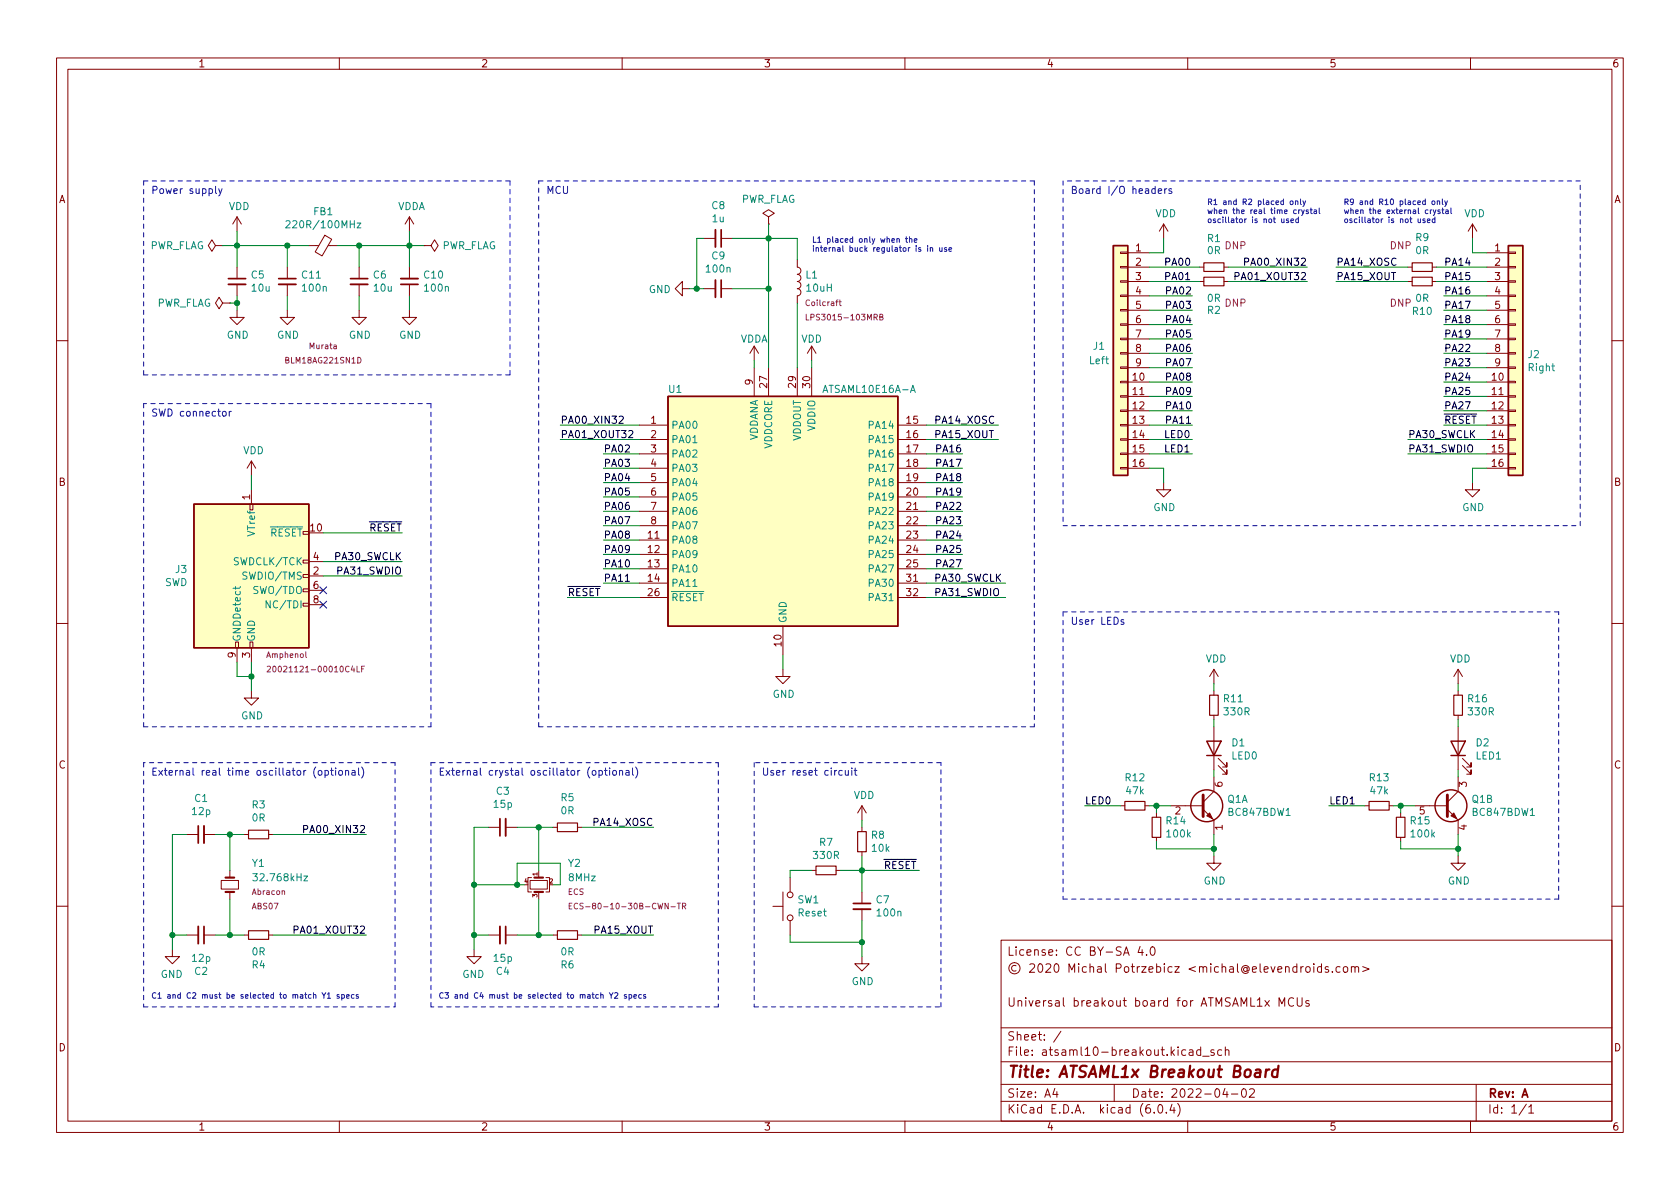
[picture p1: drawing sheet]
<svg xmlns="http://www.w3.org/2000/svg" width="297mm" height="210mm" viewBox="0 0 297 210" stroke-linecap="round" stroke-linejoin="round" font-family="sans-serif">
<g fill="none" stroke="#840000" stroke-width=".18">
<path d="M10 10.2h277v190.1h-277zM12 12.2h273v186.1h-273zM60 10.2v2M110 10.2v2M160 10.2v2M210 10.2v2M260 10.2v2M41.9 38.3l-.8 1.3M41.9 38.3v2.6M41.9 38.3l.8 1.3M72.4 38.3v2.6M72.4 38.3l-.8 1.3"/>
<path d="M72.4 38.3l.8 1.3M135.9 38.3l1-.6-1-.6-1 .6 1 .6v1.3M135.9 39.6h.1M205.7 39.6l-.7 1.3M205.7 39.6v2.6M205.7 39.6l.8 1.3M260.3 39.6l-.7 1.3M260.3 39.6v2.6M260.3 39.6l.8 1.3M38.1 43.4l-.6-1-.7 1 .7 1 .6-1h1.3M39.4 53.6l-.7-1-.6 1 .6 1 .7-1h1.2M39.4 43.4h.1"/>
<path d="M40.6 53.6h.1M41.9 54.9v1.2h1.3l-1.3 1.3-1.3-1.3h1.3M41.9 47.2v2.1M41.9 50.3v2M50.8 54.9v1.2h1.3l-1.3 1.3-1.3-1.3h1.3M50.8 47.2v2.1M50.8 50.3v2M54.6 43.4h1.8M57.4 41.6l1.2 .7-1.7 3-1.2-.8zM58 43.4h1.7M63.5 54.9v1.2h1.3l-1.3 1.3-1.3-1.3h1.3M63.5 47.2v2.1"/>
<path d="M63.5 50.3v2M72.4 54.9v1.2h1.3l-1.3 1.3-1.3-1.3h1.3M72.4 47.2v2.1M72.4 50.3v2M74.9 43.4h1.3l.6-1 .7 1-.7 1-.6-1M74.9 43.4h.1M120.6 51v-1.2l-1.2 1.2 1.2 1.3v-1.3h1.3M124.5 42.2h2M124.5 51h2M127.5 42.2h2M127.5 51h2M141 46v1.2a.64 .64 0 0 1 .6 .7 .64 .64 0 0 1-.6 .6 .64 .64 0 0 1 .6 .6 .64 .64 0 0 1-.6 .7 .64 .64 0 0 1 .6 .6 .64 .64 0 0 1-.6 .6 .64 .64 0 0 1 .6 .7 .64 .64 0 0 1-.6 .6v1.3"/>
<path d="M198.1 59.8h1.3v.3h-1.3zM198.1 57.3h1.3v.2h-1.3zM198.1 54.7h1.3v.3h-1.3zM198.1 52.2h1.3v.2h-1.3zM198.1 49.7h1.3v.2h-1.3zM198.1 47.1h1.3v.3h-1.3zM198.1 44.6h1.3v.2h-1.3zM199.4 47.2h3.8M199.4 49.8h3.8M199.4 44.7h3.8M199.4 52.3h3.8M199.4 54.9h3.8"/>
<path d="M199.4 57.4h3.8M199.4 59.9h3.8M212.1 47.2h.8M212.1 49.8h.8M216.4 47.2h.8M216.4 49.8h.8M248.9 47.2h.8M248.9 49.8h.8M253.2 47.2h.8M253.2 49.8h.8M262.9 47.2h3.8M262.9 49.8h3.8"/>
<path d="M262.9 44.7h3.8M262.9 52.3h3.8M262.9 54.9h3.8M262.9 57.4h3.8M262.9 59.9h3.8M266.7 59.8h1.3v.3h-1.3zM266.7 57.3h1.3v.2h-1.3zM266.7 54.7h1.3v.3h-1.3zM266.7 52.2h1.3v.2h-1.3zM266.7 49.7h1.3v.2h-1.3zM266.7 47.1h1.3v.3h-1.3zM266.7 44.6h1.3v.2h-1.3z"/>
<path d="M10 60.2h2M113 75.2h5.1M113 77.7h5.1M133.3 61.2l-.7 1.3M133.3 61.2v2.5M133.3 65v5.1M133.3 61.2l.8 1.3M135.9 65v5.1M141 65v5.1M143.5 61.2v2.5M143.5 65v5.1M143.5 61.2l-.8 1.3"/>
<path d="M143.5 61.2l.8 1.3M158.7 75.2h5.1M158.7 77.7h5.1M198.1 77.6h1.3v.2h-1.3zM198.1 75.1h1.3v.2h-1.3zM198.1 72.5h1.3v.3h-1.3zM198.1 70h1.3v.2h-1.3zM198.1 67.4h1.3v.3h-1.3zM198.1 64.9h1.3v.2h-1.3zM198.1 62.4h1.3v.2h-1.3zM199.4 75.2h3.8M199.4 77.7h3.8"/>
<path d="M199.4 67.6h3.8M199.4 70.1h3.8M199.4 72.6h3.8M199.4 62.5h3.8M199.4 65h3.8M262.9 75.2h3.8M262.9 77.7h3.8M262.9 67.6h3.8M262.9 70.1h3.8M262.9 72.6h3.8M262.9 62.5h3.8M262.9 65h3.8"/>
<path d="M266.7 77.6h1.3v.2h-1.3zM266.7 75.1h1.3v.2h-1.3zM266.7 72.5h1.3v.3h-1.3zM266.7 70h1.3v.2h-1.3zM266.7 67.4h1.3v.3h-1.3zM266.7 64.9h1.3v.2h-1.3zM266.7 62.4h1.3v.2h-1.3zM285 60.2h2M44.2 89.1h.5v1.1h-.5zM44.4 81.5v2.6M44.4 86.6v2.5M44.4 81.5l-.7 1.3"/>
<path d="M44.4 81.5l.8 1.3M53.6 99.1h1v.5h-1zM54.6 99.3h2.5M113 95.5h5.1M113 98h5.1M113 80.3h5.1M113 82.8h5.1M113 85.3h5.1M113 87.9h5.1M113 90.4h5.1M113 93h5.1M158.7 95.5h5.1"/>
<path d="M158.7 98h5.1M158.7 80.3h5.1M158.7 82.8h5.1M158.7 85.3h5.1M158.7 87.9h5.1M158.7 90.4h5.1M158.7 93h5.1M198.1 82.7h1.3v.2h-1.3zM198.1 80.1h1.3v.3h-1.3zM199.4 80.3h3.8M199.4 82.8h3.8M205.7 85.3v1.3h1.3l-1.3 1.3-1.2-1.3h1.2"/>
<path d="M260.3 85.3v1.3h1.3l-1.3 1.3-1.2-1.3h1.2M262.9 80.3h3.8M262.9 82.8h3.8M266.7 82.7h1.3v.2h-1.3zM266.7 80.1h1.3v.3h-1.3zM10 110.2h2M41.7 113.5h.5v1h-.5zM41.9 114.5v2.6M44.2 113.5h.5v1h-.5zM44.4 114.5v2.6M53.6 104.1h1v.5h-1zM53.6 101.6h1v.5h-1z"/>
<path d="M53.6 106.7h1v.5h-1zM54.6 101.8h2.5M54.6 104.4h2.5M54.6 106.9h2.5M113 100.6h5.1M113 103.1h5.1M113 105.7h5.1M138.4 118.4v1.2h1.3l-1.3 1.3-1.2-1.3h1.2M138.4 110.7v5.1M158.7 100.6h5.1M158.7 103.1h5.1M158.7 105.7h5.1"/>
<path d="M214.6 118.4v2.5M214.6 118.4l-.7 1.2M214.6 118.4l.8 1.2M257.8 118.4l-.8 1.2M257.8 118.4v2.5M257.8 118.4l.8 1.2M285 110.2h2M44.4 122.2v1.2h1.3l-1.3 1.3-1.2-1.3h1.2M214.6 137.4v2.5l-1.9 2M214.6 122.2v.7M214.6 126.5v.7M214.6 128.5v7.6"/>
<path d="M215.4 135.4l1.5 1.5v-.8v.8h-.7M215.4 134.1l1.5 1.5v-.7v.7h-.7M257.8 122.2v.7M257.8 126.5v.7M257.8 128.5v7.6M257.8 137.4v2.5l-1.9 2M258.6 135.4l1.5 1.5v-.8v.8h-.8M258.6 134.1l1.5 1.5v-.7v.7h-.8M33 147.6h2.1M36.1 147.6h2M39.1 155.7h3.1v1.5h-3.1zM40.6 153.9v1.3"/>
<path d="M40.6 157.7v1.3M43.2 147.6h.7M47.5 147.6h.8M86.4 146.3h2M89.4 146.3h2M93.7 155.7h3.1v1.5h-3.1zM94 155.2h-.7v2.5h.7M95.2 153.9v1.3M95.2 157.7v1.3M96.5 155.2h.7v2.5h-.7M97.8 146.3h.8M102.1 146.3h.8"/>
<path d="M138.4 157.7v5.1M139.7 155.2v2.5M143.5 153.9h.8M147.8 153.9h.8M152.4 142.5l-.8 1.3M152.4 142.5v2.5M152.4 146.3v.8M152.4 150.6v.8M152.4 157.7v2.1M152.4 142.5l.8 1.3M198.1 142.5h.8M202.4 142.5h.8"/>
<path d="M204.5 143.8v.7M204.5 148.1v.7M207 142.5h5.7M212.7 143.1l1.9 1.9v2.6M214.6 151.4v1.2h1.3l-1.3 1.3-1.2-1.3h1.2M241.3 142.5h.8M245.6 142.5h.8M247.6 143.8v.7M247.6 148.1v.7M250.2 142.5h5.7M255.9 143.1l1.9 1.9v2.6M257.8 151.4v1.2h1.3l-1.3 1.3-1.3-1.3h1.3"/>
<path d="M10 160.2h2M30.5 167.9v1.3h-1.3l1.3 1.2 1.2-1.2h-1.2M33 165.3h2.1M36.1 165.3h2M43.2 165.3h.7M47.5 165.3h.8M83.8 167.9v1.3h-1.3l1.3 1.2 1.3-1.2h-1.3M86.4 165.3h2M89.4 165.3h2M97.8 165.3h.8M102.1 165.3h.8M136.7 160.3h1.7"/>
<path d="M139.7 162.8v2.5M152.4 169.2v1.2h1.3l-1.3 1.3-1.3-1.3h1.3M152.4 160.8v2M177 166.3h108v32h-108zM179.6 170.8a.52 .52 0 0 0-.8 .4 .52 .52 0 0 0 .8 .4M182.1 170.6l.5-.2 .3 .2v.3l-.9 1h.9M183.6 170.6l.3-.2a.81 .81 0 0 1 .5 .7 .81 .81 0 0 1-.3 .8h-.1a.81 .81 0 0 1-.4-1.3zM184.9 170.6l.6-.2 .2 .2 .1 .3-.9 1h.9M186.5 170.6l.2-.2a.81 .81 0 0 1 .6 .7 .81 .81 0 0 1-.3 .8h-.1a.81 .81 0 0 1-.4-1.3zM189 171.9v-1.5l.5 1.1 .5-1.1v1.5M190.7 170.4v.2M190.7 170.9v1"/>
<path d="M192.1 171l-.5-.1-.2 .3v.4l.1 .3h.6M192.7 171.1l.2-.2 .4 .1 .1 .9M192.7 170.4v1.5M194.1 171h.5l.1 .9M194.7 171.3l-.5 .1a.29 .29 0 0 0-.2 .2 .29 .29 0 0 0 .2 .3h.5M195.4 170.4v1.3l.2 .2M197.4 171.2l.7-.1 .1-.2-.1-.3-.2-.2h-.5v1.5M198.9 171l.4-.1 .3 .3v.4l-.3 .3h-.4l-.1-.3v-.4zM200 170.9h.6M200.2 170.4v1.3l.4 .2M201.1 170.9v1M201.5 170.9l-.3 .1-.1 .2"/>
<path d="M201.6 167.4l-.4 1h.9M201.9 170.9h.7l-.7 1h.7M201.9 167.9v1M202.7 168.8v.1M203.1 171.4l.8-.1-.1-.3-.4-.1-.3 .2 .1 .8h.6M203.5 167.6l.2-.2a.81 .81 0 0 1 .6 .7 .81 .81 0 0 1-.3 .8h-.1a.81 .81 0 0 1-.4-1.3zM204.5 171l.4-.1 .3 .3v.4l-.1 .3h-.6M204.5 170.4v1.5M205.9 170.4v.2M205.9 170.9v1M207.2 171l-.4-.1-.3 .3v.4l.1 .3h.6M207.7 170.9h.8l-.8 1h.8"/>
<path d="M211.4 170.9l-1.2 .5 1.2 .4M212.1 171.1l.2-.2 .3 .1 .1 .9M212.1 170.9v1M212.7 171.1l.2-.2 .4 .1 .1 .9M214.1 170.4v.2M214.1 170.9v1M215.4 171l-.4-.1-.3 .3v.4l.2 .3h.5M216.1 171.1l.2-.2 .3 .1 .1 .9M216.1 170.4v1.5M217.4 171h.6l.1 .9M218.1 171.3l-.5 .1a.29 .29 0 0 0-.2 .2 .29 .29 0 0 0 .2 .3h.5M218.8 170.4v1.3l.2 .2"/>
<path d="M220.5 171.2a.36 .36 0 0 0-.5 0 .36 .36 0 0 0 0 .5 .36 .36 0 0 0 .5-.1M220.5 171.1v.5l.1 .1a.63 .63 0 0 0-.1-1 .63 .63 0 0 0-.9 .4 .7 .7 0 0 0 .2 .9 .7 .7 0 0 0 .9-.1M221.4 171.4l.7-.1v-.3l-.5-.1-.2 .2 .1 .8h.6M222.8 170.4v1.3l.2 .2M223.5 171.4l.7-.1-.1-.3-.4-.1-.2 .2 .1 .8h.5M223.6 176.9l.8 1M224.4 176.9l-.8 1M224.7 170.9l.4 1 .3-1M225.9 171.4l.7-.1v-.3l-.5-.1-.2 .2 .1 .8h.6M226.1 177.9v-1.5l.5 1.1 .5-1.1v1.5M227.3 171.1l.2-.2 .4 .1v.9M227.3 170.9v1"/>
<path d="M228.7 176.6a.6 .6 0 0 0-.7 0 .6 .6 0 0 0-.2 .7 .56 .56 0 0 0 .3 .6 .56 .56 0 0 0 .6-.1M229.3 171l-.4-.1-.3 .3v.4l.1 .3h.6M229.3 170.4v1.5M229.4 176.4v1.2l.2 .3h.5l.1-.3v-1.2M230 170.9v1M230.4 170.9l-.3 .1-.1 .2M231 171l.4-.1 .2 .3v.4l-.2 .3h-.4l-.1-.3v-.4zM231.4 177l-.3-.1-.2 .2v.3l.5 .1v.4h-.5M232.3 170.4v.2M232.3 170.9v1M233.6 171l-.4-.1-.3 .3v.4l.2 .3h.5M233.6 170.4v1.5"/>
<path d="M234.9 171l-.4-.1-.2 .2 .1 .3 .5 .1v.4h-.6M235.6 171.8v.1M236.9 171l-.4-.1-.3 .3v.4l.2 .3h.5M237.6 171l.4-.1 .3 .3v.4l-.3 .3h-.4l-.1-.3v-.4zM238.9 171.1l.2-.2 .4 .1 .1 .9M238.9 170.9v1M239.6 171.1l.2-.2 .3 .1 .1 .9M240.9 170.9l1.2 .5-1.2 .4M285 160.2h2M60 198.3v2M110 198.3v2M160 198.3v2"/>
<path d="M177 194.8h108M177 191.8h108M177 187.8h108M177 181.8h108M186.5 192.5l-.4 1h1M186.9 193v1M187.6 182.4l-1.3 1.9M197 191.8v3M204.1 196.7v.1M204.9 195.4l.2-.1a.81 .81 0 0 1 .6 .7 .81 .81 0 0 1-.3 .8h-.2a.81 .81 0 0 1-.6-.6 .81 .81 0 0 1 .3-.8zM206.2 196.7v.1M207.2 195.3l-.3 1h.9"/>
<path d="M207.6 195.8v1M208.2 195.1a1.72 1.72 0 0 1 0 2.3M210 198.3v2M210.3 185.7h.6v.9M210.9 186l-.5 .1a.29 .29 0 0 0-.2 .2 .29 .29 0 0 0 .2 .3h.5M212.3 185.7l-.4-.1-.3 .3v.4l.1 .3h.6M212.3 185.1v1.5M212.6 186.8h1.2M214.6 185.7l-.3-.1-.2 .2v.3l.5 .1v.4h-.5M216 185.7l-.4-.1-.3 .3v.4l.1 .3h.6M216.6 192.5l-.4 1h.9M216.6 185.8l.3-.2 .3 .1 .1 .9"/>
<path d="M216.6 185.1v1.5M216.9 193v1M217.7 193.5h1.2M219.7 192.6l.2-.1a.81 .81 0 0 1 .5 .7 .81 .81 0 0 1-.3 .8h-.1a.81 .81 0 0 1-.6-.6 .81 .81 0 0 1 .3-.8zM220.9 192.7l.6-.2 .2 .2 .1 .3-.9 1h.9M260 198.3v2M261 191.8v6.5M269.9 195.3l-1.3 1.9M270.3 195.8l.4-.5v1.5M270.3 196.8h.9"/>
<circle cx="139.7" cy="158.2" r=".51"/>
<circle cx="139.7" cy="162.3" r=".51"/>
<circle cx="179.4" cy="171.2" r="1"/>
</g>
<path d="M223.9 189.1l-.2 1.4M224.4 189.1l-.4 .1-.2 .3M226 189.2a.66 .66 0 0 0-1 .3l-.1 .6 .1 .3 .2 .1 .6-.1M226 188.5l-.2 2" fill="none" stroke="#840000" stroke-width=".4"/>
<g fill="none" stroke="#008484" stroke-width=".18">
<path d="M50.6 39.1l.4-.1 .3 .4-.8 .9h.8M63.1 39.4h.7l-.7 .9h.7M122.5 78.3h.7M161 69.4l.4-1.3 .4 1.3M161.1 69h.6M41.6 103.7v.5M42.5 103.7l-.2 .3h-1.1M47.8 106.2v1.3l-.8-1.3v1.3M122.5 103.7h.7M44.7 154.5h.8l-.4 .5 .3 .1v.5l-.1 .2-.6-.2M53.7 154.9h.7l-.7 .9h.7M227.4 144.2h.7"/>
<path d="M270.6 144.2h.7"/>
</g>
<g fill="none" stroke="#840084" stroke-width=".18">
<path d="M142.5 55.6v1h.5M148.4 53.4h.3M148.5 53v.9l.2 .1M155.6 56.1l.4-.1v-.3l-.4-.1v1h.3l.2-.4-.2-.1M63.2 63.2a.51 .51 0 0 1 .6 .5 .51 .51 0 0 1-.6 .5zM47.2 117.9l.4-.1 .2 .3-.6 .7h.6M48.3 117.9l.2-.1a.54 .54 0 0 1 .3 .5 .54 .54 0 0 1-.3 .5l-.3-.4zM54.1 115.3v.8l.1 .2M63.1 117.8v1h.5M63.9 118.3h.4M64.4 117.8h-.5v1M101.1 159.7h-.5v1h.5"/>
<path d="M102.1 159.8a.45 .45 0 0 0-.6 .4 .45 .45 0 0 0 .6 .4M119.7 159.7h.6M120 159.7v1M100.6 160.2h.4M120.7 160.2h.4l.1-.4-.5-.1v1M120.9 160.2l.3 .5"/>
</g>
<g fill="none" stroke="#840000" stroke-width=".2">
<path d="M212.9 46.5h3.5v1.5h-3.5zM212.9 49h3.5v1.5h-3.5zM249.7 46.5h3.5v1.5h-3.5zM249.7 49h3.5v1.5h-3.5zM213.9 122.9h1.5v3.6h-1.5zM257 122.9h1.6v3.6h-1.6zM43.9 146.8h3.6v1.5h-3.6zM98.6 145.5h3.5v1.6h-3.5zM144.3 153.2h3.5v1.5h-3.5zM151.6 147.1h1.6v3.5h-1.6zM198.9 141.7h3.5v1.6h-3.5zM203.7 144.5h1.5v3.6h-1.5z"/>
<path d="M242.1 141.7h3.5v1.6h-3.5zM246.9 144.5h1.5v3.6h-1.5zM43.9 164.6h3.6v1.5h-3.6zM98.6 164.6h3.5v1.5h-3.5z"/>
</g>
<path d="M212.7 140.6v3.8M255.9 140.6v3.8" fill="none" stroke="#840000" stroke-width=".51"/>
<g fill="#840000" stroke="#840000" stroke-width=".18">
<path d="M213.9 143.8l.5 1-1-.5z"/>
<path d="M256.5 144.3l.5-.5 .6 1z"/>
</g>
<g fill="none" stroke="#840000" stroke-width=".25">
<path d="M196.8 43.4h2.6v40.7h-2.6zM266.7 43.4h2.5v40.7h-2.5zM118.1 70.1h40.6v40.6h-40.6zM34.3 89.1h20.3v25.4h-20.3zM213.4 131.1h2.5l-1.3 2.5zM213.4 133.6h2.5M256.5 131.1h2.6l-1.3 2.5zM256.5 133.6h2.6"/>
<circle cx="213.4" cy="142.5" r="2.82"/>
<circle cx="256.5" cy="142.5" r="2.82"/>
</g>
<path d="M40.4 50.3h3M49.3 50.3h3M62 50.3h3M70.9 49.3h3M126.5 40.6v3.1M126.5 49.5v3.1M36.1 146v3.1M89.4 144.8v3M35.1 163.8v3.1M88.4 163.8v3.1M150.9 160.8h3" fill="none" stroke="#840000" stroke-width=".33"/>
<path d="M40.4 49.3h3M49.3 49.3h3M62 49.3h3M70.9 50.3h3M127.5 40.6v3.1M127.5 49.5v3.1M35.1 146v3.1M88.4 144.8v3M150.9 159.8h3M36.1 163.8v3.1M89.4 163.8v3.1" fill="none" stroke="#840000" stroke-width=".3"/>
<path d="M39.9 155.2h1.5M39.9 157.7h1.5M94.5 155.2h1.5M94.5 157.7h1.5" fill="none" stroke="#840000" stroke-width=".38"/>
<g fill="#ffffc2" stroke="#ffffc2" stroke-width=".18">
<path d="M34.3 89.1h20.3v25.4h-20.3z"/>
<path d="M118.1 70.1h40.6v40.6h-40.6z"/>
<path d="M266.7 43.4h2.5v40.7h-2.5z"/>
<path d="M196.8 43.4h2.6v40.7h-2.6z"/>
</g>
<path d="M209.6 49.5h.8M218.4 48.9l.6-.1 .1-.2-.1-.3-.6-.1v1.3M220.1 46.3h.6l.1-.2-.1-.3-.6-.2v1.3M109.5 73.7l.5-.1 .2 .4-.8 .9h.8M111.2 76.2l.5-.1 .2 .4-.8 .9h.8M110.6 102.8h.7M53.7 146.6h.6l.1-.2v-.3l-.7-.1v1.2M52 164.4h.6l.1-.2v-.3l-.7-.1v1.2" fill="none" stroke="#000" stroke-width=".18"/>
<g fill="none" stroke="#0000c2" stroke-width=".18">
<path d="M38.1 32.9v1.1l.2 .2M38.7 33.4l.3 .8M39.3 33.4l-.5 1.1-.1 .1M204.2 33.4h-.3l-.3 .2 .2 .6h.4M204.2 32.9v1.3M204.8 33.8l.6-.1-.1-.3h-.3l-.2 .2v.6h.5M205.9 33.4v.8M206.3 33.4l-.4 .2M207.1 33.4h-.3l-.1 .2v.1l.4 .2v.3h-.4M226.6 38.7v.6h.4M227 38.7v.7M227.8 38.8l-.2-.1-.2 .1 .1 .2 .3 .1v.2h-.4"/>
<path d="M228.2 35.6l.1-.1 .3 .1-.1 .5h-.3zM228.2 39l.5-.1v-.1l-.3-.1-.2 .1 .1 .5h.4M229 35.6h.4l.1 .6M229 35.5v.7M229.6 38.8l-.3-.1-.2 .2 .1 .4h.4M229.6 38.4v1M229.6 37.1v.7M229.9 37.1l-.3 .2M229.9 35.2v.8l.2 .2M230.1 37.1l.3 .7M230.4 35.5l.2 .7M230.6 37.1l-.5 1"/>
<path d="M230.8 35.5l-.4 1M231.3 37.2l-.2-.1-.2 .2 .1 .1 .3 .1v.2h-.4M231.6 37.1h.4M231.8 36.8v.8l.2 .2M232.4 37.2h.3l.1 .6M232.8 37.3l-.5 .2 .1 .3 .4-.1M233.2 36.8v.8l.2 .2M250.7 38.7l.1 .6h.4M251.2 38.7v.7M252 38.8l-.3-.1-.1 .1v.2l.4 .1v.2h-.4M252.4 39l.4-.1v-.1l-.3-.1-.1 .1v.5h.4M253.2 37.1l-.3 .2"/>
<path d="M253.2 35.6l.2-.1 .3 .1-.1 .5h-.4zM253.4 37.1l.3 .7M253.7 38.8l-.3-.1-.2 .2 .1 .4h.4M253.7 38.4v1M253.9 37.1l-.5 1M254.1 35.6h.4v.6M254.1 35.5v.7M254.6 37.2l-.2-.1-.2 .2 .1 .1 .3 .1v.2h-.4M254.9 37.1h.4M255 35.2v.8l.2 .2M255.1 36.8v.8l.2 .2M255.4 35.5l.3 .7"/>
<path d="M255.6 37.2h.4l.1 .6M255.9 35.5l-.5 1M256.1 37.3l-.5 .2 .1 .3 .4-.1M256.5 36.8v.8l.2 .2M158.6 42.3l.4-.1v.7M160.1 42.2h.4M160.2 41.9v.8l.3 .2M160.8 42.3l.4-.1v.7M160.8 41.9v1M161.7 42.5l.4-.1v-.2h-.3l-.1 .1v.5h.4M164 43.5v.1M164 43.8v.6"/>
<path d="M164.5 43.9l.4-.1v.6M164.5 43.8v.6M166.1 43.8l.1 .6h.4M166.6 43.8v.6M167.4 43.8h-.3l-.1 .1v.2l.4 .1v.2h-.4M167.8 44.1l.5-.1-.1-.2h-.3l-.1 .1v.5h.4M39.4 72.8l.3-.1 .3 .3v.3l-.3 .3-.3-.1-.1-.2zM40.5 72.7v.9M40.9 72.7l-.4 .3M198.7 109.6h-.3l-.2 .2 .1 .1 .4 .2v.3h-.5M56.4 136.3l.3-.1 .2 .3v.3l-.2 .3-.3-.1-.1-.2zM57.5 136.3l.3-.1 .3 .3-.1 .5h-.5"/>
<path d="M57.5 136.2v1.3M58.4 136.2h.5M58.6 135.8v1.1l.3 .2M59.3 135.8v.1M59.3 136.2v.9M60 136.3l.3-.1 .3 .3v.3l-.3 .3-.3-.1-.1-.2zM61.1 136.4l.2-.2 .3 .1v.8M61.1 136.2v.9M62.2 136.3h.5l.1 .8M62.8 136.5l-.4 .1-.2 .2 .2 .3 .4-.1M63.4 135.8v1.1l.2 .2M63.9 135.6a1.46 1.46 0 0 1 0 2"/>
<path d="M105.9 136.3l.4-.1 .2 .3-.1 .5h-.5M105.9 136.2v1.3M106.9 136.2h.5M107.1 135.8v1.1l.3 .2M107.8 135.8v.1M107.8 136.2v.9M108.4 136.3l.4-.1 .2 .3v.3l-.2 .3-.4-.1-.1-.2zM109.5 136.4l.2-.2 .3 .1 .1 .8M109.5 136.2v.9M110.7 136.3h.5v.8M111.2 136.5l-.4 .1-.2 .2 .2 .3 .4-.1M111.8 135.8v1.1l.2 .2"/>
<path d="M112.4 135.6a1.46 1.46 0 0 1 0 2M148.9 136.3l-.4-.1-.2 .3 .1 .5h.5M149.5 136.2v.8l.3 .1 .2-.1M150 136.2v.9M150.6 135.8v.1M150.6 136.2v.9M151 136.2h.5M151.2 135.8v1.1l.3 .2M56.9 175.5l.4 .6 .3-.6M57.3 176.1v.4M57.9 175.8l.3-.3v1M57.9 176.5h.5"/>
<path d="M60 175.9h-.3l-.1 .1v.2h.4v.3h-.4M60.4 175.9h.3l.2 .2-.1 .4h-.4M60.4 175.9v1M61.3 176.2l.4-.1v-.2h-.3l-.1 .1v.5h.4M62.6 175.9h-.3l-.2 .2 .1 .4h.4M63.4 175.9h-.3l-.1 .1v.2h.4v.3h-.4M107.7 175.5l.4 .6 .3-.6M108.1 176.1v.4M108.7 175.6l.4-.1 .1 .3-.6 .7h.6M110.8 175.9h-.3l-.1 .1v.2h.4v.3h-.4M111.2 175.9h.3l.2 .2-.1 .4h-.4M111.2 175.9v1"/>
<path d="M112.1 176.2l.4-.1v-.2h-.3l-.1 .1v.5h.4M113.4 175.9h-.3l-.2 .2 .1 .4h.4M114.2 175.9h-.3l-.1 .1v.2h.4v.3h-.4"/>
</g>
<g fill="none" stroke="#0000c2" stroke-width=".18" stroke-dasharray=".8 .8">
<path d="M25.4 32v34.3M90.2 32h-64.8M95.2 32h87.7M182.9 32v96.5M188 32v61M279.4 32h-91.4M25.4 66.3h64.8M25.4 71.4v57.1M76.2 71.4h-50.8M90.2 66.3v-34.3M188 93h91.4M279.4 93v-61"/>
<path d="M188 108.2v50.8M275.6 108.2h-87.6M25.4 128.5h50.8M25.4 134.9v43.1M69.8 134.9h-44.4M76.2 134.9h50.8M76.2 128.5v-57.1M95.2 128.5v-96.5M127 134.9v43.1M133.3 134.9v43.1M166.4 134.9h-33.1M182.9 128.5h-87.7"/>
<path d="M188 159h87.6M275.6 159v-50.8M25.4 178h44.4M69.8 178v-43.1M76.2 178v-43.1M127 178h-50.8M133.3 178h33.1M166.4 178v-43.1"/>
</g>
<g fill="none" stroke="#008400" stroke-width=".18">
<path d="M135.9 39.6v25.4M39.4 43.4h15.2M40.6 53.6h1.3M41.9 40.9v6.3M41.9 52.3v2.6M50.8 43.4v3.8M50.8 52.3v2.6M59.7 43.4h15.2M63.5 43.4v3.8M63.5 52.3v2.6M72.4 40.9v6.3M72.4 52.3v2.6"/>
<path d="M121.9 51h2.6M124.5 42.2h-1.3v8.8M129.5 51h6.4M129.5 42.2h11.5v3.8M141 53.6v11.4M203.2 59.9h7.6M203.2 57.4h7.6M203.2 49.8h8.9M203.2 47.2h8.9M203.2 54.9h7.6M203.2 52.3h7.6M205.7 42.2v2.5h-2.5"/>
<path d="M217.2 49.8h13.9M217.2 47.2h13.9M236.2 49.8h12.7M236.2 47.2h12.7M254 49.8h8.9M254 47.2h8.9M255.3 59.9h7.6M255.3 57.4h7.6M255.3 54.9h7.6M255.3 52.3h7.6M260.3 42.2v2.5h2.6M99.1 75.2h13.9"/>
<path d="M99.1 77.7h13.9M133.3 63.7v1.3M143.5 63.7v1.3M163.8 75.2h12.7M163.8 77.7h12.7M203.2 70.1h7.6M203.2 62.5h7.6M203.2 67.6h7.6M203.2 72.6h7.6M203.2 75.2h7.6M203.2 65h7.6M203.2 77.7h7.6"/>
<path d="M248.9 77.7h14M255.3 70.1h7.6M255.3 62.5h7.6M255.3 67.6h7.6M255.3 72.6h7.6M255.3 75.2h7.6M255.3 65h7.6M44.4 84.1v2.5M57.1 94.2h14M57.1 99.3h14M106.7 82.8h6.3M106.7 80.3h6.3"/>
<path d="M106.7 85.3h6.3M106.7 87.9h6.3M106.7 95.5h6.3M106.7 98h6.3M106.7 90.4h6.3M106.7 93h6.3M163.8 82.8h6.4M163.8 80.3h6.4M163.8 85.3h6.4M163.8 87.9h6.4M163.8 95.5h6.4M163.8 98h6.4"/>
<path d="M163.8 90.4h6.4M163.8 93h6.4M203.2 82.8h2.5v2.5M203.2 80.3h7.6M248.9 80.3h14M262.9 82.8h-2.6v2.5M41.9 117.1v2.5h2.5M44.4 117.1v5.1M57.1 101.8h14M100.3 105.7h12.7M106.7 100.6h6.3M106.7 103.1h6.3"/>
<path d="M138.4 115.8v2.6M163.8 105.7h14M163.8 100.6h6.4M163.8 103.1h14M214.6 120.9v1.3M214.6 127.2v1.3M214.6 136.1v1.3M257.8 120.9v1.3M257.8 127.2v1.3M257.8 136.1v1.3M33 147.6h-2.5v20.3M38.1 147.6h5.1"/>
<path d="M40.6 147.6v6.3M40.6 159v6.3M48.3 147.6h16.5M83.8 156.5h8.9M86.4 146.3h-2.6v21.6M91.4 146.3h6.4M91.4 156.5v-3.9h7.7v3.9h-1.3M95.2 146.3v7.6M95.2 159v6.3M102.9 146.3h12.7M143.5 153.9h-3.8v1.3M148.6 153.9h14"/>
<path d="M152.4 145v1.3M152.4 151.4v6.3M191.8 142.5h6.3M203.2 142.5h3.8M204.5 142.5v1.3M204.5 148.8v1.3h10.1M214.6 147.6v3.8M234.9 142.5h6.4M246.4 142.5h3.8M247.6 142.5v1.3M247.6 148.8v1.3h10.2M257.8 147.6v3.8"/>
<path d="M30.5 165.3h2.5M38.1 165.3h5.1M48.3 165.3h16.5M83.8 165.3h2.6M91.4 165.3h6.4M102.9 165.3h12.7M139.7 165.3v1.3h12.7M152.4 162.8v6.4"/>
</g>
<path d="M56.5 106.3l1.3 1.2M56.5 103.8l1.3 1.2M57.8 106.3l-1.3 1.2M57.8 103.8l-1.3 1.2" fill="none" stroke="#000084" stroke-width=".18"/>
<g fill="#008400" stroke="#008400" stroke-width=".18">
<circle cx="72.4" cy="43.4" r=".46"/>
<circle cx="123.2" cy="51" r=".46"/>
<circle cx="95.2" cy="146.3" r=".46"/>
<circle cx="40.6" cy="147.6" r=".46"/>
<circle cx="83.8" cy="165.3" r=".46"/>
<circle cx="44.4" cy="119.6" r=".46"/>
<circle cx="30.5" cy="165.3" r=".46"/>
<circle cx="40.6" cy="165.3" r=".46"/>
<circle cx="41.9" cy="43.4" r=".46"/>
<circle cx="50.8" cy="43.4" r=".46"/>
<circle cx="63.5" cy="43.4" r=".46"/>
<circle cx="91.4" cy="156.5" r=".46"/>
<circle cx="95.2" cy="165.3" r=".46"/>
<circle cx="83.8" cy="156.5" r=".46"/>
<circle cx="135.9" cy="51" r=".46"/>
<circle cx="135.9" cy="42.2" r=".46"/>
<circle cx="41.9" cy="53.6" r=".46"/>
<circle cx="204.5" cy="142.5" r=".46"/>
<circle cx="214.6" cy="150.1" r=".46"/>
<circle cx="257.8" cy="150.1" r=".46"/>
<circle cx="247.6" cy="142.5" r=".46"/>
<circle cx="152.4" cy="153.9" r=".46"/>
<circle cx="152.4" cy="166.6" r=".46"/>
</g>
<text font-size="2.8" fill="#840000" x="178" y="190.6">Title: ATSAML1x Breakout Board</text>
<g font-size="2.1" fill="#840000">
<text x="178" y="169">License: CC BY-SA 4.0</text>
<text x="178" y="178">Universal breakout board for ATMSAML1x MCUs</text>
<text x="178" y="184">Sheet: /</text>
<text x="178" y="186.7">File: atsaml10-breakout.kicad_sch</text>
<text x="178" y="196.9">KiCad E.D.A. kicad (6.0.4)</text>
<text x="178" y="194.1">Size: A4</text>
<text x="200" y="194.1">Date: 2022-04-02</text>
<text x="263" y="194.1">Rev: A</text>
<text x="263" y="196.9">Id: 1/1</text>
</g>
<g font-size="1.8" fill="#840000">
<text x="35" y="11.9">1</text>
<text x="85" y="11.9">2</text>
<text x="135" y="11.9">3</text>
<text x="185" y="11.9">4</text>
<text x="235" y="11.9">5</text>
<text x="285" y="11.9">6</text>
<text x="10.3" y="35.9">A</text>
<text x="285.3" y="35.9">A</text>
<text x="200.8" y="44.4">1</text>
<text x="200.8" y="47">2</text>
<text x="264.3" y="44.4">1</text>
<text x="264.3" y="47">2</text>
<text x="200.8" y="49.5">3</text>
<text x="200.8" y="52.1">4</text>
<text x="264.3" y="49.5">3</text>
<text x="264.3" y="52.1">4</text>
<text x="200.8" y="54.6">5</text>
<text x="200.8" y="57.1">6</text>
<text x="200.8" y="59.7">7</text>
<text x="264.3" y="54.6">5</text>
<text x="264.3" y="57.1">6</text>
<text x="264.3" y="59.7">7</text>
<text x="200.8" y="62.2">8</text>
<text x="200.8" y="64.8">9</text>
<text x="264.3" y="62.2">8</text>
<text x="264.3" y="64.8">9</text>
<text x="133.1" y="68.1" transform="rotate(-90 133.1 68.1)">9</text>
<text x="135.6" y="68.5" transform="rotate(-90 135.6 68.5)">27</text>
<text x="140.7" y="68.5" transform="rotate(-90 140.7 68.5)">29</text>
<text x="143.3" y="68.5" transform="rotate(-90 143.3 68.5)">30</text>
<text x="200.3" y="67.3">10</text>
<text x="200.3" y="69.8">11</text>
<text x="263.8" y="67.3">10</text>
<text x="263.8" y="69.8">11</text>
<text x="115.1" y="74.9">1</text>
<text x="115.1" y="77.5">2</text>
<text x="160.3" y="74.9">15</text>
<text x="160.3" y="77.5">16</text>
<text x="200.3" y="72.4">12</text>
<text x="200.3" y="74.9">13</text>
<text x="200.3" y="77.5">14</text>
<text x="263.8" y="72.4">12</text>
<text x="263.8" y="77.5">14</text>
<text x="115.1" y="80">3</text>
<text x="115.1" y="82.5">4</text>
<text x="160.3" y="80">17</text>
<text x="160.3" y="82.5">18</text>
<text x="200.3" y="80">15</text>
<text x="200.3" y="82.5">16</text>
<text x="263.8" y="80">15</text>
<text x="263.8" y="82.5">16</text>
<text x="10.3" y="85.9">B</text>
<text x="44.2" y="88.4" transform="rotate(-90 44.2 88.4)">1</text>
<text x="115.1" y="85.1">5</text>
<text x="115.1" y="87.6">6</text>
<text x="160.3" y="85.1">19</text>
<text x="160.3" y="87.6">20</text>
<text x="285.3" y="85.9">B</text>
<text x="54.9" y="94">10</text>
<text x="114.6" y="95.2">11</text>
<text x="115.1" y="90.2">7</text>
<text x="115.1" y="92.7">8</text>
<text x="160.3" y="90.2">21</text>
<text x="160.3" y="92.7">22</text>
<text x="160.3" y="95.2">23</text>
<text x="55.4" y="101.6">2</text>
<text x="55.4" y="99.1">4</text>
<text x="114.6" y="97.8">12</text>
<text x="114.6" y="100.3">13</text>
<text x="160.3" y="97.8">24</text>
<text x="160.3" y="100.3">25</text>
<text x="55.4" y="104.1">6</text>
<text x="55.4" y="106.7">8</text>
<text x="114.6" y="102.9">14</text>
<text x="114.6" y="105.4">26</text>
<text x="160.3" y="102.9">31</text>
<text x="160.3" y="105.4">32</text>
<text x="41.7" y="116.3" transform="rotate(-90 41.7 116.3)">9</text>
<text x="44.2" y="116.3" transform="rotate(-90 44.2 116.3)">3</text>
<text x="138.2" y="114.3" transform="rotate(-90 138.2 114.3)">10</text>
<text x="10.3" y="135.9">C</text>
<text x="285.3" y="135.9">C</text>
<text x="216.2" y="139.2" transform="rotate(-90 216.2 139.2)">6</text>
<text x="259.3" y="139.2" transform="rotate(-90 259.3 139.2)">3</text>
<text x="207.8" y="144">2</text>
<text x="216.2" y="146.8" transform="rotate(-90 216.2 146.8)">1</text>
<text x="251" y="144">5</text>
<text x="259.3" y="146.8" transform="rotate(-90 259.3 146.8)">4</text>
<text x="10.3" y="185.9">D</text>
<text x="285.3" y="185.9">D</text>
<text x="35" y="199.9">1</text>
<text x="85" y="199.9">2</text>
<text x="135" y="199.9">3</text>
<text x="185" y="199.9">4</text>
<text x="235" y="199.9">5</text>
<text x="285" y="199.9">6</text>
</g>
<g font-size="1.8" fill="#0000c2">
<text x="26.7" y="34.3">Power supply</text>
<text x="96.5" y="34.3">MCU</text>
<text x="189.2" y="34.3">Board I/O headers</text>
<text x="26.7" y="73.6">SWD connector</text>
<text x="189.2" y="110.5">User LEDs</text>
<text x="26.7" y="137.1">External real time oscillator (optional)</text>
<text x="77.5" y="137.1">External crystal oscillator (optional)</text>
<text x="134.6" y="137.1">User reset circuit</text>
</g>
<g font-size="1.8" fill="#008484">
<text x="130.9" y="35.9">PWR_FLAG</text>
<text x="40.4" y="37.1">VDD</text>
<text x="51.5" y="40.4">220R/100MHz</text>
<text x="55.5" y="38">FB1</text>
<text x="70.3" y="37.1">VDDA</text>
<text x="125.9" y="37">C8</text>
<text x="126" y="39.3">1u</text>
<text x="204.3" y="38.4">VDD</text>
<text x="258.9" y="38.4">VDD</text>
<text x="26.4" y="44.1">PWR_FLAG</text>
<text x="78" y="44.1">PWR_FLAG</text>
<text x="125.9" y="45.9">C9</text>
<text x="213.5" y="42.8">R1</text>
<text x="213.5" y="44.9">0R</text>
<text x="250.3" y="42.6">R9</text>
<text x="250.3" y="44.9">0R</text>
<text x="44.4" y="49.2">C5</text>
<text x="44.6" y="51.6">10u</text>
<text x="53.4" y="49.2">C11</text>
<text x="53.6" y="51.6">100n</text>
<text x="66" y="49.2">C6</text>
<text x="66.2" y="51.6">10u</text>
<text x="75" y="49.2">C10</text>
<text x="75.2" y="51.6">100n</text>
<text x="114.7" y="51.8">GND</text>
<text x="125" y="48.2">100n</text>
<text x="142.5" y="49.2">L1</text>
<text x="142.7" y="51.6">10uH</text>
<text x="213.5" y="53.4">0R</text>
<text x="250.3" y="53.4">0R</text>
<text x="27.6" y="54.2">PWR_FLAG</text>
<text x="40.1" y="59.9">GND</text>
<text x="49" y="59.9">GND</text>
<text x="61.7" y="59.9">GND</text>
<text x="70.6" y="59.9">GND</text>
<text x="213.5" y="55.5">R2</text>
<text x="249.8" y="55.7">R10</text>
<text x="130.8" y="60.6">VDDA</text>
<text x="141.6" y="60.6">VDD</text>
<text x="192.7" y="64.4">Left</text>
<text x="193.3" y="61.8">J1</text>
<text x="270.2" y="63.3">J2</text>
<text x="270.3" y="65.6">Right</text>
<text x="118.2" y="69.5">U1</text>
<text x="145.9" y="69.5">ATSAML10E16A-A</text>
<text x="118.6" y="75.8">PA00</text>
<text x="144.1" y="76.2" transform="rotate(-90 144.1 76.2)">VDDIO</text>
<text x="153.8" y="75.8">PA14</text>
<text x="43" y="80.3">VDD</text>
<text x="118.6" y="78.4">PA01</text>
<text x="118.6" y="80.9">PA02</text>
<text x="118.6" y="83.4">PA03</text>
<text x="134" y="78.2" transform="rotate(-90 134 78.2)">VDDANA</text>
<text x="136.5" y="79.5" transform="rotate(-90 136.5 79.5)">VDDCORE</text>
<text x="141.6" y="78.1" transform="rotate(-90 141.6 78.1)">VDDOUT</text>
<text x="153.8" y="78.4">PA15</text>
<text x="153.8" y="80.9">PA16</text>
<text x="153.8" y="83.4">PA17</text>
<text x="118.6" y="86">PA04</text>
<text x="118.6" y="88.5">PA05</text>
<text x="153.8" y="86">PA18</text>
<text x="153.8" y="88.5">PA19</text>
<text x="45.1" y="94.7" transform="rotate(-90 45.1 94.7)">VTref</text>
<text x="46.3" y="94.9">~{RESET}</text>
<text x="118.6" y="91.1">PA06</text>
<text x="118.6" y="93.6">PA07</text>
<text x="153.8" y="91.1">PA22</text>
<text x="153.8" y="93.6">PA23</text>
<text x="203.9" y="90.4">GND</text>
<text x="258.5" y="90.4">GND</text>
<text x="31" y="101.3">J3</text>
<text x="41.7" y="99.9">SWDCLK/TCK</text>
<text x="118.6" y="96.1">PA08</text>
<text x="118.6" y="98.7">PA09</text>
<text x="118.6" y="101.2">PA10</text>
<text x="153.8" y="96.1">PA24</text>
<text x="153.8" y="98.7">PA25</text>
<text x="153.8" y="101.2">PA27</text>
<text x="29.1" y="103.6">SWD</text>
<text x="43.4" y="102.5">SWDIO/TMS</text>
<text x="45.1" y="105">SWO/TDO</text>
<text x="47.7" y="107.6">NC/TDI</text>
<text x="118.6" y="103.8">PA11</text>
<text x="118.6" y="106.3">~{RESET}</text>
<text x="153.8" y="103.8">PA30</text>
<text x="153.8" y="106.3">PA31</text>
<text x="42.5" y="113.5" transform="rotate(-90 42.5 113.5)">GNDDetect</text>
<text x="45.1" y="113.5" transform="rotate(-90 45.1 113.5)">GND</text>
<text x="139.1" y="110.2" transform="rotate(-90 139.1 110.2)">GND</text>
<text x="213.1" y="117.1">VDD</text>
<text x="256.3" y="117.1">VDD</text>
<text x="136.6" y="123.4">GND</text>
<text x="216.4" y="124.2">R11</text>
<text x="259.6" y="124.2">R16</text>
<text x="42.6" y="127.2">GND</text>
<text x="216.5" y="126.5">330R</text>
<text x="217.8" y="132">D1</text>
<text x="259.7" y="126.5">330R</text>
<text x="261" y="132">D2</text>
<text x="217.8" y="134.3">LED0</text>
<text x="261" y="134.3">LED1</text>
<text x="34.4" y="141.8">C1</text>
<text x="44.6" y="142.9">R3</text>
<text x="87.4" y="142.8">15p</text>
<text x="87.8" y="140.5">C3</text>
<text x="99.2" y="141.7">R5</text>
<text x="99.2" y="144">0R</text>
<text x="150.9" y="141.3">VDD</text>
<text x="199" y="138.1">R12</text>
<text x="199.2" y="140.5">47k</text>
<text x="217" y="142">Q1A</text>
<text x="242.2" y="138.1">R13</text>
<text x="242.4" y="140.5">47k</text>
<text x="260.3" y="142">Q1B</text>
<text x="34" y="144.1">12p</text>
<text x="44.6" y="145.3">0R</text>
<text x="144.9" y="149.6">R7</text>
<text x="154.1" y="148.3">R8</text>
<text x="206.3" y="145.8">R14</text>
<text x="206.4" y="148.1">100k</text>
<text x="217.3" y="144.3">BC847BDW1</text>
<text x="249.5" y="145.8">R15</text>
<text x="249.6" y="148.1">100k</text>
<text x="260.5" y="144.3">BC847BDW1</text>
<text x="44.6" y="153.3">Y1</text>
<text x="45.3" y="155.8">32.768kHz</text>
<text x="100.5" y="153.3">Y2</text>
<text x="100.6" y="155.8">8MHz</text>
<text x="143.9" y="151.9">330R</text>
<text x="154.2" y="150.6">10k</text>
<text x="141" y="159.7">SW1</text>
<text x="154.9" y="159.7">C7</text>
<text x="212.8" y="156.4">GND</text>
<text x="256" y="156.4">GND</text>
<text x="141.2" y="162">Reset</text>
<text x="155.2" y="162">100n</text>
<text x="28.4" y="172.9">GND</text>
<text x="34" y="170.1">12p</text>
<text x="34.4" y="172.4">C2</text>
<text x="44.6" y="171.2">R4</text>
<text x="44.6" y="168.9">0R</text>
<text x="81.7" y="172.9">GND</text>
<text x="87.4" y="170.1">15p</text>
<text x="87.8" y="172.4">C4</text>
<text x="99.2" y="171.2">R6</text>
<text x="99.2" y="168.9">0R</text>
<text x="150.6" y="174.2">GND</text>
</g>
<g font-size="1.8">
<text x="205.7" y="47">PA00</text>
<text x="220.8" y="47">PA00_XIN32</text>
<text x="236.2" y="47">PA14_XOSC</text>
<text x="255.3" y="47">PA14</text>
<text x="205.7" y="49.5">PA01</text>
<text x="206.4" y="52.1">PA02</text>
<text x="218.9" y="49.5">PA01_XOUT32</text>
<text x="236.2" y="49.5">PA15_XOUT</text>
<text x="255.3" y="52.1">PA16</text>
<text x="255.3" y="49.5">PA15</text>
<text x="206.4" y="59.7">PA05</text>
<text x="206.4" y="54.6">PA03</text>
<text x="206.4" y="57.1">PA04</text>
<text x="255.3" y="59.7">PA19</text>
<text x="255.3" y="57.1">PA18</text>
<text x="255.3" y="54.6">PA17</text>
<text x="206.4" y="62.2">PA06</text>
<text x="206.4" y="64.8">PA07</text>
<text x="255.3" y="64.8">PA23</text>
<text x="255.3" y="62.2">PA22</text>
<text x="206.4" y="69.8">PA09</text>
<text x="206.4" y="67.3">PA08</text>
<text x="255.3" y="69.8">PA25</text>
<text x="255.3" y="67.3">PA24</text>
<text x="99.1" y="74.9">PA00_XIN32</text>
<text x="99.1" y="77.5">PA01_XOUT32</text>
<text x="165.1" y="77.5">PA15_XOUT</text>
<text x="165.1" y="74.9">PA14_XOSC</text>
<text x="205.7" y="77.5">LED0</text>
<text x="206.4" y="74.9">PA11</text>
<text x="206.4" y="72.4">PA10</text>
<text x="248.9" y="77.5">PA30_SWCLK</text>
<text x="255.3" y="74.9">~{RESET} 13</text>
<text x="255.3" y="72.4">PA27</text>
<text x="106.7" y="82.5">PA03</text>
<text x="106.7" y="80">PA02</text>
<text x="165.8" y="80">PA16</text>
<text x="165.8" y="82.5">PA17</text>
<text x="205.7" y="80">LED1</text>
<text x="248.9" y="80">PA31_SWDIO</text>
<text x="106.7" y="85.1">PA04</text>
<text x="106.7" y="87.6">PA05</text>
<text x="165.8" y="87.6">PA19</text>
<text x="165.8" y="85.1">PA18</text>
<text x="63.8" y="94">~{RESET}</text>
<text x="106.7" y="95.2">PA08</text>
<text x="106.7" y="90.2">PA06</text>
<text x="106.7" y="92.7">PA07</text>
<text x="165.8" y="90.2">PA22</text>
<text x="165.8" y="92.7">PA23</text>
<text x="165.8" y="95.2">PA24</text>
<text x="59.2" y="99">PA30_SWCLK</text>
<text x="59.7" y="101.6">PA31_SWDIO</text>
<text x="106.7" y="97.8">PA09</text>
<text x="106.7" y="100.3">PA10</text>
<text x="165.8" y="97.8">PA25</text>
<text x="165.8" y="100.3">PA27</text>
<text x="100.3" y="105.4">~{RESET}</text>
<text x="106.7" y="102.9">PA11</text>
<text x="165.1" y="102.9">PA30_SWCLK</text>
<text x="165.1" y="105.4">PA31_SWDIO</text>
<text x="191.8" y="142.2">LED0</text>
<text x="234.9" y="142.2">LED1</text>
<text x="54.4" y="147.3">PA00_XIN32</text>
<text x="105.1" y="146">PA14_XOSC</text>
<text x="156.2" y="153.7">~{RESET}</text>
<text x="52.5" y="165.1">PA01_XOUT32</text>
<text x="105.2" y="165.1">PA15_XOUT</text>
</g>
<g font-size="1.8" fill="#840084">
<text x="216.6" y="44.1">DNP</text>
<text x="245.8" y="44.1">DNP</text>
<text x="216.6" y="54.2">DNP</text>
<text x="245.8" y="54.2">DNP</text>
</g>
<g font-size="1.4" fill="#0000c2">
<text x="213.4" y="36.2">R1 and R2 placed only</text>
<text x="213.4" y="37.8">when the real time crystal</text>
<text x="213.4" y="39.4">oscillator is not used</text>
<text x="237.5" y="36.2">R9 and R10 placed only</text>
<text x="237.5" y="37.8">when the external crystal</text>
<text x="237.5" y="39.4">oscillator is not used</text>
<text x="143.5" y="42.9">L1 placed only when the</text>
<text x="143.5" y="44.5">internal buck regulator is in use</text>
<text x="26.7" y="176.6">C1 and C2 must be selected to match Y1 specs</text>
<text x="77.5" y="176.6">C3 and C4 must be selected to match Y2 specs</text>
</g>
<g font-size="1.4" fill="#840084">
<text x="142.7" y="54.1">Coilcraft</text>
<text x="143.3" y="56.6">LPS3015-103MRB</text>
<text x="50.7" y="64.3">BLM18AG221SN1D</text>
<text x="54.8" y="61.7">Murata</text>
<text x="47.2" y="116.3">Amphenol</text>
<text x="48.7" y="118.9">20021121-00010C4LF</text>
<text x="44.6" y="160.8">ABS07</text>
<text x="44.7" y="158.2">Abracon</text>
<text x="100.4" y="158.2">ECS</text>
<text x="102.8" y="160.8">ECS-80-10-30B-CWN-TR</text>
</g>
<g font-size="1.1" fill="#840000">
<text x="95" y="154.8" transform="rotate(-90 95 154.8)">1</text>
<text x="92.7" y="156.2">4</text>
<text x="95" y="158.7" transform="rotate(-90 95 158.7)">3</text>
<text x="97.2" y="156.2">2</text>
</g>
</svg>
